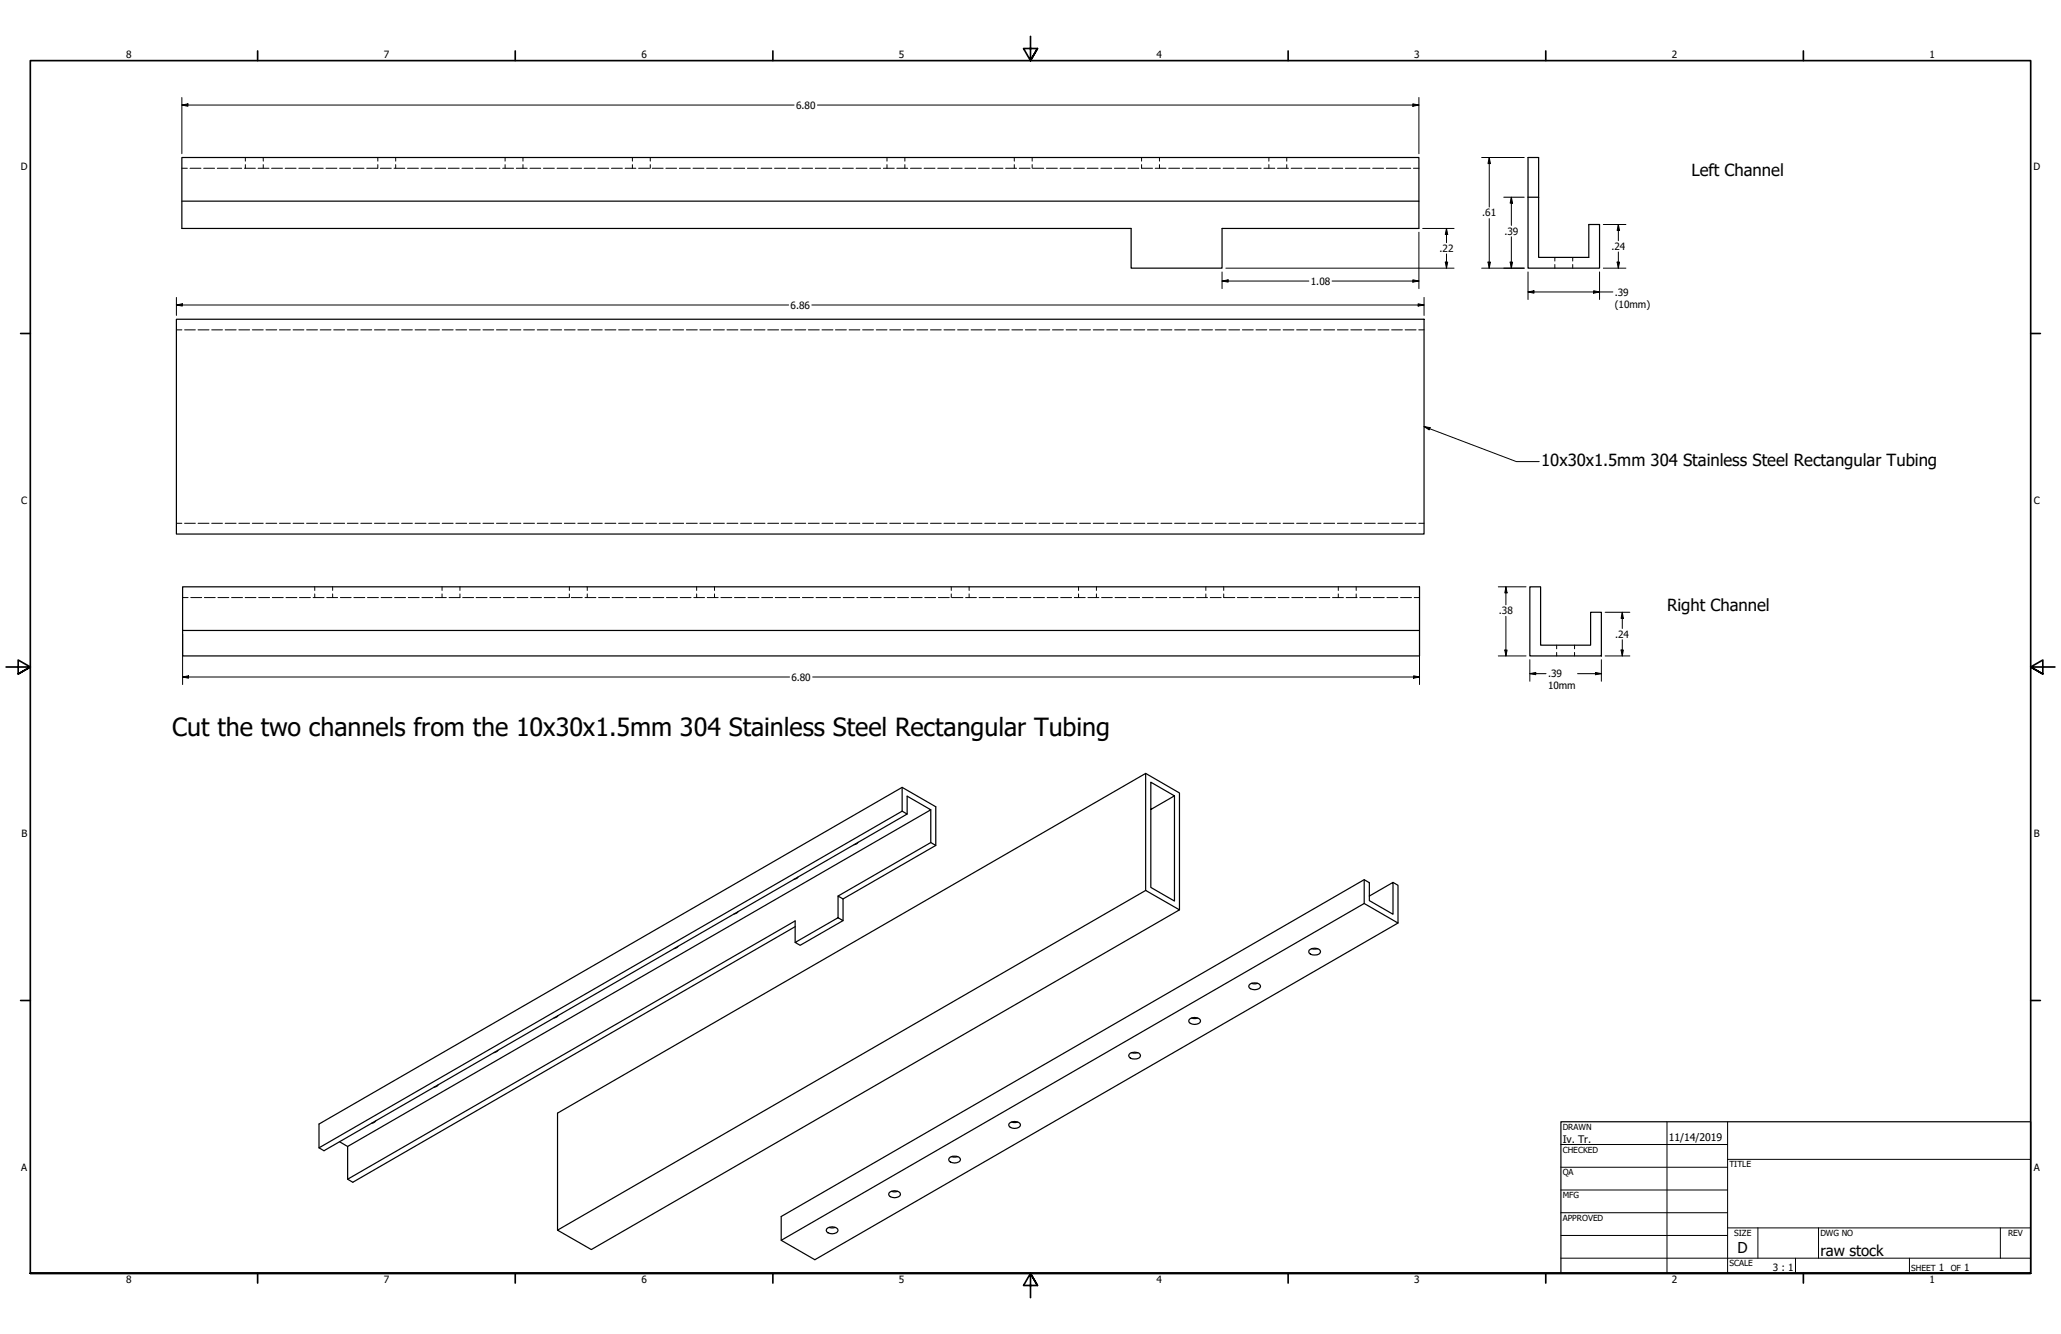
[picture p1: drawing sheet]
<svg xmlns="http://www.w3.org/2000/svg" width="864mm" height="559mm" viewBox="0 0 864 559" stroke-linecap="round" stroke-linejoin="round" font-family="sans-serif">
<!-- layer: Hidden (ANSI) -->
<g fill="none" stroke="#000" stroke-width=".42">
<path d="M76.2 70.5h2.3M79.6 70.5h4.6M85.3 70.5h4.6M91.1 70.5h4.5M96.7 70.5h4.6M102.4 70.5h4.6M102.8 66v1.5M102.8 69v1.5M108.1 70.5h4.6M110.3 66v1.5M110.3 69v1.5M113.8 70.5h4.6"/>
<path d="M119.5 70.5h4.6M125.2 70.5h4.6M130.9 70.5h4.5M136.6 70.5h4.6M142.3 70.5h4.6M148 70.5h4.5M158.3 69l-.1 1.5h-4.5M158.3 66v1.5M159.4 70.5h4.6M165.1 70.5h4.5M165.8 66v1.5M165.8 69v1.5"/>
<path d="M170.8 70.5h4.5M176.5 70.5h4.5M182.2 70.5h4.6M187.8 70.5h4.6M193.5 70.5h4.6M199.3 70.5h4.5M205 70.5h4.5M210.6 70.5h4.6M211.6 66v1.5M211.6 69v1.5M216.3 70.5h4.6M219.1 66v1.5"/>
<path d="M219.1 69v1.5M222.1 70.5h4.5M227.7 70.5h4.6M233.4 70.5h4.6M239.1 70.5h4.6M244.8 70.5h4.6M250.5 70.5h4.6M256.2 70.5h4.6M261.9 70.5h4.5M265 66v1.5M265 69v1.5M267.6 70.5h4.6"/>
<path d="M272.5 66v1.5M272.5 69v1.5M273.3 70.5h4.6M279 70.5h4.5M284.7 70.5h4.5M290.4 70.5h4.6M296.1 70.5h4.5M301.8 70.5h4.5M307.5 70.5h4.5M313.2 70.5h4.6M318.9 70.5h4.5M324.5 70.5h4.6"/>
<path d="M330.3 70.5h4.5M336 70.5h4.5M341.6 70.5h4.6M347.3 70.5h4.6M353.1 70.5h4.5M358.7 70.5h4.6M364.4 70.5h4.6M370.1 70.5h4.6M371.7 66v1.5M371.7 69v1.5M375.8 70.5h4.6M379.2 66v1.5"/>
<path d="M379.2 69v1.5M381.5 70.5h4.6M387.2 70.5h4.6M392.9 70.5h4.5M398.6 70.5h4.6M404.3 70.5h4.6M410 70.5h4.5M415.7 70.5h4.5M421.4 70.5h4.6M425 66v1.5M425 69v1.5M427.1 70.5h4.5"/>
<path d="M432.5 66v1.5M432.5 69v1.5M432.8 70.5h4.5M438.5 70.5h4.5M444.2 70.5h4.6M449.9 70.5h4.5M455.5 70.5h4.6M461.3 70.5h4.5M467 70.5h4.5M472.6 70.5h4.6M478.3 69v1.5h4.6M478.3 66v1.5"/>
<path d="M484.1 70.5h4.5M485.8 66v1.5M485.8 69v1.5M489.7 70.5h4.6M495.4 70.5h4.6M501.1 70.5h4.6M506.8 70.5h4.6M512.5 70.5h4.6M518.2 70.5h4.6M523.9 70.5h4.5M529.6 70.5h4.6M531.7 66v1.5"/>
<path d="M531.7 69v1.5M535.3 70.5h4.6M539.2 66v1.5M539.2 69v1.5M541 70.5h4.5M546.7 70.5h4.5M552.4 70.5h4.6M558.1 70.5h4.5M563.8 70.5h4.5M569.5 70.5h4.5M575.2 70.5h4.6M580.9 70.5h4.5"/>
<path d="M586.5 70.5h4.6M592.3 70.5h2.3M651.5 107.8v1.5M651.5 110.8v1.5M659 107.8v1.5M659 110.8v1.5M73.9 138.2h2.3M77.3 138.2h4.6M83 138.2h4.6M88.7 138.2h4.5M94.4 138.2h4.5M100.1 138.2h4.5"/>
<path d="M105.7 138.2h4.6M111.4 138.2h4.6M117.1 138.2h4.6M122.8 138.2h4.5M128.5 138.2h4.5M134.2 138.2h4.5M139.8 138.2h4.6M145.5 138.2h4.6M151.2 138.2h4.6M156.9 138.2h4.5M162.6 138.2h4.5M168.3 138.2h4.5"/>
<path d="M173.9 138.2h4.6M179.6 138.2h4.5M185.3 138.2h4.6M191 138.2h4.5M196.7 138.2h4.5M202.4 138.2h4.5M208 138.2h4.6M213.7 138.2h4.5M219.4 138.2h4.6M225.1 138.2h4.5M230.8 138.2h4.5M236.5 138.2h4.5"/>
<path d="M242.1 138.2h4.6M247.8 138.2h4.5M253.5 138.2h4.6M259.2 138.2h4.5M264.9 138.2h4.5M270.6 138.2h4.5M276.2 138.2h4.6M281.9 138.2h4.5M287.6 138.2h4.6M293.2 138.2h4.6M299 138.2h4.5M304.6 138.2h4.6"/>
<path d="M310.3 138.2h4.6M316 138.2h4.5M321.7 138.2h4.6M327.3 138.2h4.6M333.1 138.2h4.5M338.7 138.2h4.6M344.4 138.2h4.6M350.1 138.2h4.5M355.8 138.2h4.5M361.4 138.2h4.6M367.2 138.2h4.5M372.8 138.2h4.6"/>
<path d="M378.5 138.2h4.5M384.2 138.2h4.5M389.9 138.2h4.5M395.5 138.2h4.6M401.3 138.2h4.5M406.9 138.2h4.6M412.6 138.2h4.5M418.3 138.2h4.5M424 138.2h4.5M429.6 138.2h4.6M435.4 138.2h4.5M441 138.2h4.6"/>
<path d="M446.7 138.2h4.5M452.4 138.2h4.5M458.1 138.2h4.5M463.7 138.2h4.6M469.5 138.2h4.5M475.1 138.2h4.6M480.8 138.2h4.5M486.5 138.2h4.5M492.2 138.2h4.5M497.8 138.2h4.6M503.6 138.2h4.5M509.2 138.2h4.6"/>
<path d="M514.9 138.2h4.5M520.6 138.2h4.5M526.3 138.2h4.5M531.9 138.2h4.6M537.7 138.2h4.5M543.3 138.2h4.6M549 138.2h4.5M554.7 138.2h4.5M560.4 138.2h4.5M566 138.2h4.6M571.8 138.2h4.5M577.4 138.2h4.6"/>
<path d="M583.1 138.2h4.5M588.8 138.2h4.5M594.5 138.2h2.2M73.9 219.2h2.3M77.3 219.2h4.6M83 219.2h4.6M88.7 219.2h4.5M94.4 219.2h4.5M100.1 219.2h4.5M105.7 219.2h4.6M111.4 219.2h4.6M117.1 219.2h4.6"/>
<path d="M122.8 219.2h4.5M128.5 219.2h4.5M134.2 219.2h4.5M139.8 219.2h4.6M145.5 219.2h4.6M151.2 219.2h4.6M156.9 219.2h4.5M162.6 219.2h4.5M168.3 219.2h4.5M173.9 219.2h4.6M179.6 219.2h4.5M185.3 219.2h4.6"/>
<path d="M191 219.2h4.5M196.7 219.2h4.5M202.4 219.2h4.5M208 219.2h4.6M213.7 219.2h4.5M219.4 219.2h4.6M225.1 219.2h4.5M230.8 219.2h4.5M236.5 219.2h4.5M242.1 219.2h4.6M247.8 219.2h4.5M253.5 219.2h4.6"/>
<path d="M259.2 219.2h4.5M264.9 219.2h4.5M270.6 219.2h4.5M276.2 219.2h4.6M281.9 219.2h4.5M287.6 219.2h4.6M293.2 219.2h4.6M299 219.2h4.5M304.6 219.2h4.6M310.3 219.2h4.6M316 219.2h4.5M321.7 219.2h4.6"/>
<path d="M327.3 219.2h4.6M333.1 219.2h4.5M338.7 219.2h4.6M344.4 219.2h4.6M350.1 219.2h4.5M355.8 219.2h4.5M361.4 219.2h4.6M367.2 219.2h4.5M372.8 219.2h4.6M378.5 219.2h4.5M384.2 219.2h4.5M389.9 219.2h4.5"/>
<path d="M395.5 219.2h4.6M401.3 219.2h4.5M406.9 219.2h4.6M412.6 219.2h4.5M418.3 219.2h4.5M424 219.2h4.5M429.6 219.2h4.6M435.4 219.2h4.5M441 219.2h4.6M446.7 219.2h4.5M452.4 219.2h4.5M458.1 219.2h4.5"/>
<path d="M463.7 219.2h4.6M469.5 219.2h4.5M475.1 219.2h4.6M480.8 219.2h4.5M486.5 219.2h4.5M492.2 219.2h4.5M497.8 219.2h4.6M503.6 219.2h4.5M509.2 219.2h4.6M514.9 219.2h4.5M520.6 219.2h4.5M526.3 219.2h4.5"/>
<path d="M531.9 219.2h4.6M537.7 219.2h4.5M543.3 219.2h4.6M549 219.2h4.5M554.7 219.2h4.5M560.4 219.2h4.5M566 219.2h4.6M571.8 219.2h4.5M577.4 219.2h4.6M583.1 219.2h4.5M588.8 219.2h4.5M594.5 219.2h2.2"/>
<path d="M76.5 250.3h2.3M79.9 250.3h4.6M85.7 250.3h4.5M91.3 250.3h4.6M97 250.3h4.6M102.7 250.3h4.6M108.4 250.3h4.6M114.1 250.3h4.6M119.8 250.3h4.6M125.5 250.3h4.5M131.2 250.3h4.6M131.9 245.8v1.5"/>
<path d="M131.9 248.8v1.5M136.9 250.3h4.6M139.4 245.8v1.5M139.4 248.8v1.5M142.6 250.3h4.5M148.3 250.3h4.5M154 250.3h4.6M159.7 250.3h4.5M165.4 250.3h4.5M171.1 250.3h4.5M176.8 250.3h4.5M182.4 250.3h4.6"/>
<path d="M185.2 245.8v1.5M185.2 248.8v1.5M192.7 248.8v1.5h-4.5M192.7 245.8v1.5M193.9 250.3h4.5M199.5 250.3h4.6M205.2 250.3h4.6M210.9 250.3h4.6M216.7 250.3h4.5M222.3 250.3h4.6M228 250.3h4.6M233.7 250.3h4.6"/>
<path d="M238.6 245.8v1.5M238.6 248.8v1.5M239.4 250.3h4.6M245.1 250.3h4.6M246.1 245.8v1.5M246.1 248.8v1.5M250.8 250.3h4.6M256.5 250.3h4.5M262.2 250.3h4.6M267.9 250.3h4.6M273.6 250.3h4.5M279.3 250.3h4.5"/>
<path d="M285 250.3h4.6M290.7 250.3h4.5M291.9 245.8v1.5M291.9 248.8v1.5M296.4 250.3h4.5M299.4 245.8v1.5M299.4 248.8v1.5M302.1 250.3h4.5M307.8 250.3h4.5M313.4 250.3h4.6M319.2 250.3h4.5M324.9 250.3h4.5"/>
<path d="M330.6 250.3h4.5M336.2 250.3h4.6M341.9 250.3h4.6M347.7 250.3h4.5M353.3 250.3h4.6M359 250.3h4.6M364.7 250.3h4.6M370.4 250.3h4.6M376.1 250.3h4.6M381.8 250.3h4.6M387.5 250.3h4.5M393.2 250.3h4.6"/>
<path d="M398.6 245.8v1.5M398.6 248.8v1.5M398.9 250.3h4.6M404.6 250.3h4.5M406.1 245.8v1.5M406.1 248.8v1.5M410.3 250.3h4.5M416 250.3h4.6M421.7 250.3h4.5M427.4 250.3h4.5M433.1 250.3h4.5M438.8 250.3h4.5"/>
<path d="M444.4 250.3h4.6M450.2 250.3h4.5M451.9 245.8v1.5M451.9 248.8v1.5M455.9 250.3h4.5M459.4 245.8v1.5M459.4 248.8v1.5M461.6 250.3h4.5M467.2 250.3h4.6M472.9 250.3h4.6M478.7 250.3h4.5M484.3 250.3h4.6"/>
<path d="M490 250.3h4.6M495.7 250.3h4.6M501.4 250.3h4.6M505.3 245.8v1.5M505.3 248.8v1.5M507.1 250.3h4.6M512.8 248.8v1.5h4.6M512.8 245.8v1.5M518.5 250.3h4.5M524.2 250.3h4.6M529.9 250.3h4.6M535.6 250.3h4.5"/>
<path d="M541.3 250.3h4.5M547 250.3h4.6M552.7 250.3h4.5M558.4 250.3h4.5M560.8 245.8v1.5M560.8 248.8v1.5M564.1 250.3h4.5M568.3 245.8v1.5M568.3 248.8v1.5M569.8 250.3h4.5M575.4 250.3h4.6M581.2 250.3h4.5"/>
<path d="M586.9 250.3h4.5M592.6 250.3h2.2M652.3 270.3v1.5M652.3 273.3v1.5M659.8 270.3v1.5M659.8 273.3v1.5"/>
</g>
<!-- layer: Visible (ANSI) -->
<g fill="none" stroke="#000" stroke-width=".51">
<path d="M76.2 84.3h518.4v11.4h-82.5v16.6h-38.1v-16.6h-397.8v-29.7h518.4v18.3M640.3 82.6v29.7h29.9v-18.3h-4.5v13.8h-21v-25.2M640.3 82.6h4.4M640.3 82.6v-16.6h4.4v16.6M73.9 133.7h522.8v90h-522.8zM641 245.8h4.5v24.5h21v-13.8h4.5v18.3h-30zM76.5 264.1v10.7h518.3v-29h-518.3v18.3h518.3M378 339.8l2.1 1.2-244.3 141-2.1-1.2v-9.9l244.3-141.1 14.1 8.1v16.2l-38.8 22.5M378 329.8v10M378 339.8l-244.3 141M390 339.2v13.7M480.1 324l14.1 8.2v48.9"/>
<path d="M492.1 333.4l-9.9-5.7v44l9.9 5.7v-44l-9.9 5.7M359.6 352.8l-1 .8-.7 .2M380.1 341v-7.5l9.9 5.7-244.3 141.1M392.1 354.1l-2.1-1.2-38.8 22.4M334.5 367.3l-1.8 1M353.3 376.6l-2.1-1.3v9.1M353.3 376.6v9M480.1 373v-49l-246.5 142.3v49M571.6 368.5v10l-244.3 141.1M573.8 375.3l9.9-5.7v13.4l-9.9-5.7v-7.5l-2.2-1.3-244.3 141.1v10l14.1 8.1 244.4-141M583.7 369.6l2.1 1.2v15.9l-14.2-8.2M284.2 396.4l-1.8 1"/>
<path d="M309.3 381.9l-1.7 .9M333.2 388.2l-185.4 107-2.1-1.2v-13.7l-3.4-2M333.2 394.8l18-10.4 2.1 1.2-18 10.4zM333.2 394.8v-9l-187.5 108.2M548.5 398.1a3.1 3.1 0 0 1 4.8 .6 2.89 2.89 0 0 1-4.9 0zM549.5 397.4h2.7M523.4 412.6a3.4 3.4 0 0 1 4.6 0l.2 .5a2.83 2.83 0 0 1-5 0zM524.4 411.9h2.6M208.7 439.9l-1.7 1M233.9 425.4l-1 .8-.7 .2M498.3 427.1a3.1 3.1 0 0 1 4.7 .6 2.83 2.83 0 0 1-4.9 0zM499.2 426.5h2.7"/>
<path d="M183.6 454.5l-1.7 .9M473.6 441.1a3 3 0 0 1 4.3 1.1 2.89 2.89 0 0 1-5 0zM474.1 440.9h2.7M157.4 469.6l-1.7 .9M422.8 470.7a3.1 3.1 0 0 1 4.8 .5 2.83 2.83 0 0 1-4.9 0zM423.8 470h2.7M372.6 499.7a3.1 3.1 0 0 1 4.7 .6 2.83 2.83 0 0 1-4.9 0zM373.5 499h2.7M397.7 485.2a3.4 3.4 0 0 1 4.6 0l.2 .5a2.83 2.83 0 0 1-5 0zM398.7 484.5h2.6M233.6 515.3l246.5-142.3 14.1 8.1-246.4 142.3zM346.4 514.8a3.1 3.1 0 0 1 4.8 .6 2.83 2.83 0 0 1-5 0z"/>
<path d="M347.3 514.2h2.7"/>
</g>
<!-- layer: Border (ANSI) -->
<g fill="none" stroke="#000" stroke-width=".7">
<path d="M431.8 15.2v10.2l-2.9-5.1h5.8l-2.9 5.1 2.9-5.1M107.9 21.3v4.1M215.9 21.3v4.1M323.8 21.3v4.1M539.8 21.3v4.1M647.7 21.3v4.1M755.6 21.3v4.1M8.6 139.7h4.1M850.9 139.7h4.1M2.5 279.4h10.2l-5.1-2.9v5.8l5.1-2.9-5.1 2.9M861.1 279.4h-10.2l5.1-2.9v5.8l-5.1-2.9 5.1 2.9M8.6 419.1h4.1"/>
<path d="M850.9 419.1h4.1M12.7 533.4v-508h838.2v508h-838.2h838.2M107.9 533.4v4.1M215.9 533.4v4.1M323.8 533.4v4.1M434.7 538.5l-2.9-5.1 2.9 5.1h-5.8l2.9-5.1v10.2M539.8 533.4v4.1M647.7 533.4v4.1M755.6 533.4v4.1"/>
</g>
<!-- layer: Title (ANSI) -->
<g fill="none" stroke="#000" stroke-width=".42">
<path d="M654 479.4h69.9M698.5 469.9v63.5M723.9 469.9v63.5M654 488.9h69.9M654 498.5h69.9M723.9 485.6h127M654 508h69.9M654 517.5h69.9M723.9 514.3h127M736.6 514.3v12.7M762 514.3v12.7M838.2 514.3v12.7"/>
<path d="M654 527h196.9M752.3 527v6.4M800.1 527v6.4"/>
</g>
<path d="M654 469.9h196.9v63.5h-196.9z" fill="none" stroke="#000" stroke-width=".51"/>
<!-- layer: Symbol (ANSI) -->
<path d="M596.7 178.7l2.5 .4-.3 1zM596.7 178.7l38.7 14.7h9.6" fill="none" stroke="#000" stroke-width=".42"/>
<path d="M596.7 178.7l2.5 .4-.3 1z" fill-rule="evenodd" fill="#000"/>
<!-- layer: Dimension (ANSI) -->
<g fill="none" stroke="#000" stroke-width=".42">
<path d="M76.2 44l2.5-.5v1zM76.2 44h256.5M76.2 40.8v23.6M342.5 44h252.1M592 43.5l2.6 .5-2.6 .5zM594.6 40.8v23.6M620.8 66h17.9M624 66l.5 2.5h-1zM624 66v20.7M594.6 97.3v23.6M596.1 95.7h13.2M606.1 95.7l.5 2.5h-1z"/>
<path d="M606.1 95.7v6M624 91.6v20.7M630.1 82.6h8.6M633.3 82.6l.5 2.5h-1zM633.3 82.6v11.8M633.3 99.2v13.1M671.8 94h9.5M678.1 94l.5 2.5h-1zM678.1 94v6.8M512.1 117.7l2.5-.5v1zM512.1 117.7h36.3M512.1 113.9v7"/>
<path d="M513.7 112.3h95.6M558.2 117.7h36.4M592 117.2l2.6 .5-2.6 .5zM605.6 109.8h1l-.5 2.5zM606.1 106.4v5.9M620.8 112.3h17.9M623.5 109.8h1l-.5 2.5zM632.8 109.8h1l-.5 2.5zM640.3 113.9v11.6M670.2 113.9v11.6M671.8 112.3h9.5M677.6 109.8h1l-.5 2.5z"/>
<path d="M678.1 105.5v6.8M73.9 127.8l2.5-.5v.9zM73.9 127.8h256.6M73.9 124.6v7.5M340.2 127.8h256.5M594.2 127.3l2.5 .5-2.5 .4zM596.7 124.6v7.5M640.3 122.3l2.4-.5v1zM640.3 122.3h35.5M667.8 121.8l2.4 .5-2.4 .5zM627.8 245.8h11.6M631 245.8l.5 2.5h-.9z"/>
<path d="M631 245.8v7.6M631 258.2v16.6M672.6 256.5h10.3M679.8 256.5l.4 2.5h-.9zM679.8 256.5v6.8M76.5 265.7v21.1M594.8 265.7v21.1M627.8 274.8h11.6M630.6 272.3h.9l-.5 2.5zM641 276.4v9M671 276.4v9M672.6 274.8h10.3"/>
<path d="M679.3 272.3h.9l-.4 2.5zM679.8 268v6.8M76.5 283.6l2.5-.5v1zM76.5 283.6h254.3M340.6 283.6h254.2M592.3 283.1l2.5 .5-2.5 .5zM641 282.2l2.5-.5v.9zM641 282.2h6.8M661 282.2h10M668.5 281.7l2.5 .5-2.5 .4z"/>
</g>
<g fill="#000">
<path d="M76.2 44l2.5-.5v1z" fill-rule="evenodd"/>
<path d="M592 43.5l2.6 .5-2.6 .5z" fill-rule="evenodd"/>
<path d="M624 66l.5 2.5h-1z" fill-rule="evenodd"/>
<path d="M606.1 95.7l.5 2.5h-1z" fill-rule="evenodd"/>
<path d="M633.3 82.6l.5 2.5h-1z" fill-rule="evenodd"/>
<path d="M678.1 94l.5 2.5h-1z" fill-rule="evenodd"/>
<path d="M512.1 117.7l2.5-.5v1z" fill-rule="evenodd"/>
<path d="M592 117.2l2.6 .5-2.6 .5z" fill-rule="evenodd"/>
<path d="M605.6 109.8h1l-.5 2.5z" fill-rule="evenodd"/>
<path d="M623.5 109.8h1l-.5 2.5z" fill-rule="evenodd"/>
<path d="M632.8 109.8h1l-.5 2.5z" fill-rule="evenodd"/>
<path d="M677.6 109.8h1l-.5 2.5z" fill-rule="evenodd"/>
<path d="M73.9 127.8l2.5-.5v.9z" fill-rule="evenodd"/>
<path d="M594.2 127.3l2.5 .5-2.5 .4z" fill-rule="evenodd"/>
<path d="M640.3 122.3l2.4-.5v1z" fill-rule="evenodd"/>
<path d="M667.8 121.8l2.4 .5-2.4 .5z" fill-rule="evenodd"/>
<path d="M631 245.8l.5 2.5h-.9z" fill-rule="evenodd"/>
<path d="M679.8 256.5l.4 2.5h-.9z" fill-rule="evenodd"/>
<path d="M630.6 272.3h.9l-.5 2.5z" fill-rule="evenodd"/>
<path d="M679.3 272.3h.9l-.4 2.5z" fill-rule="evenodd"/>
<path d="M76.5 283.6l2.5-.5v1z" fill-rule="evenodd"/>
<path d="M592.3 283.1l2.5 .5-2.5 .5z" fill-rule="evenodd"/>
<path d="M641 282.2l2.5-.5v.9z" fill-rule="evenodd"/>
<path d="M668.5 281.7l2.5 .5-2.5 .4z" fill-rule="evenodd"/>
</g>
<text font-size="10.5" x="72.2" y="308.5">Cut the two channels from the 10x30x1.5mm 304 Stainless Steel Rectangular Tubing</text>
<g font-size="7">
<text x="708.7" y="73.6">Left Channel</text>
<text x="645.8" y="195.3">10x30x1.5mm 304 Stainless Steel Rectangular Tubing</text>
<text x="698.6" y="255.9">Right Channel</text>
</g>
<g font-size="6.3">
<text x="728.1" y="524.9">D</text>
<text x="762.8" y="526.2">raw stock</text>
</g>
<g font-size="4.4">
<text x="654.8" y="478.7">Iv. Tr.</text>
<text x="699.3" y="478">11/14/2019</text>
</g>
<g font-size="4.2">
<text x="52.8" y="24.4">8</text>
<text x="160.8" y="24.4">7</text>
<text x="268.7" y="24.4">6</text>
<text x="376.7" y="24.4">5</text>
<text x="484.6" y="24.4">4</text>
<text x="592.6" y="24.4">3</text>
<text x="700.5" y="24.4">2</text>
<text x="808.5" y="24.4">1</text>
<text x="333.6" y="45.5">6.80</text>
<text x="8.8" y="71.4">D</text>
<text x="852" y="71.4">D</text>
<text x="621.1" y="90.7">.61</text>
<text x="630.4" y="98.4">.39</text>
<text x="603.2" y="105.5">.22</text>
<text x="675.2" y="104.7">.24</text>
<text x="549.3" y="119.3">1.08</text>
<text x="676.6" y="123.8">.39</text>
<text x="331.3" y="129.3">6.86</text>
<text x="676.6" y="129.1">(10mm)</text>
<text x="8.9" y="211.1">C</text>
<text x="852.2" y="211.1">C</text>
<text x="628.1" y="257.3">.38</text>
<text x="676.8" y="267.2">.24</text>
<text x="331.6" y="285.1">6.80</text>
<text x="648.7" y="283.7">.39</text>
<text x="648.7" y="288.5">10mm</text>
<text x="9" y="350.8">B</text>
<text x="852.2" y="350.8">B</text>
<text x="8.9" y="490.5">A</text>
<text x="852.2" y="490.5">A</text>
<text x="742.9" y="532.6">3 : 1</text>
<text x="812.4" y="532.6">1</text>
<text x="823" y="532.6">1</text>
<text x="52.8" y="537.5">8</text>
<text x="160.8" y="537.5">7</text>
<text x="268.7" y="537.5">6</text>
<text x="376.7" y="537.5">5</text>
<text x="484.6" y="537.5">4</text>
<text x="592.6" y="537.5">3</text>
<text x="700.5" y="537.5">2</text>
<text x="808.5" y="537.5">1</text>
</g>
<g font-size="3.5">
<text x="654.8" y="473.2">DRAWN</text>
<text x="654.8" y="482.8">CHECKED</text>
<text x="724.7" y="488.9">TITLE</text>
<text x="654.8" y="492.3">QA</text>
<text x="654.8" y="501.8">MFG</text>
<text x="654.8" y="511.4">APPROVED</text>
<text x="726.7" y="517.7">SIZE</text>
<text x="762.8" y="517.7">DWG NO</text>
<text x="841.4" y="517.7">REV</text>
<text x="724.7" y="530.4">SCALE</text>
<text x="800.9" y="532.6">SHEET</text>
<text x="817.4" y="532.6">OF</text>
</g>
</svg>
